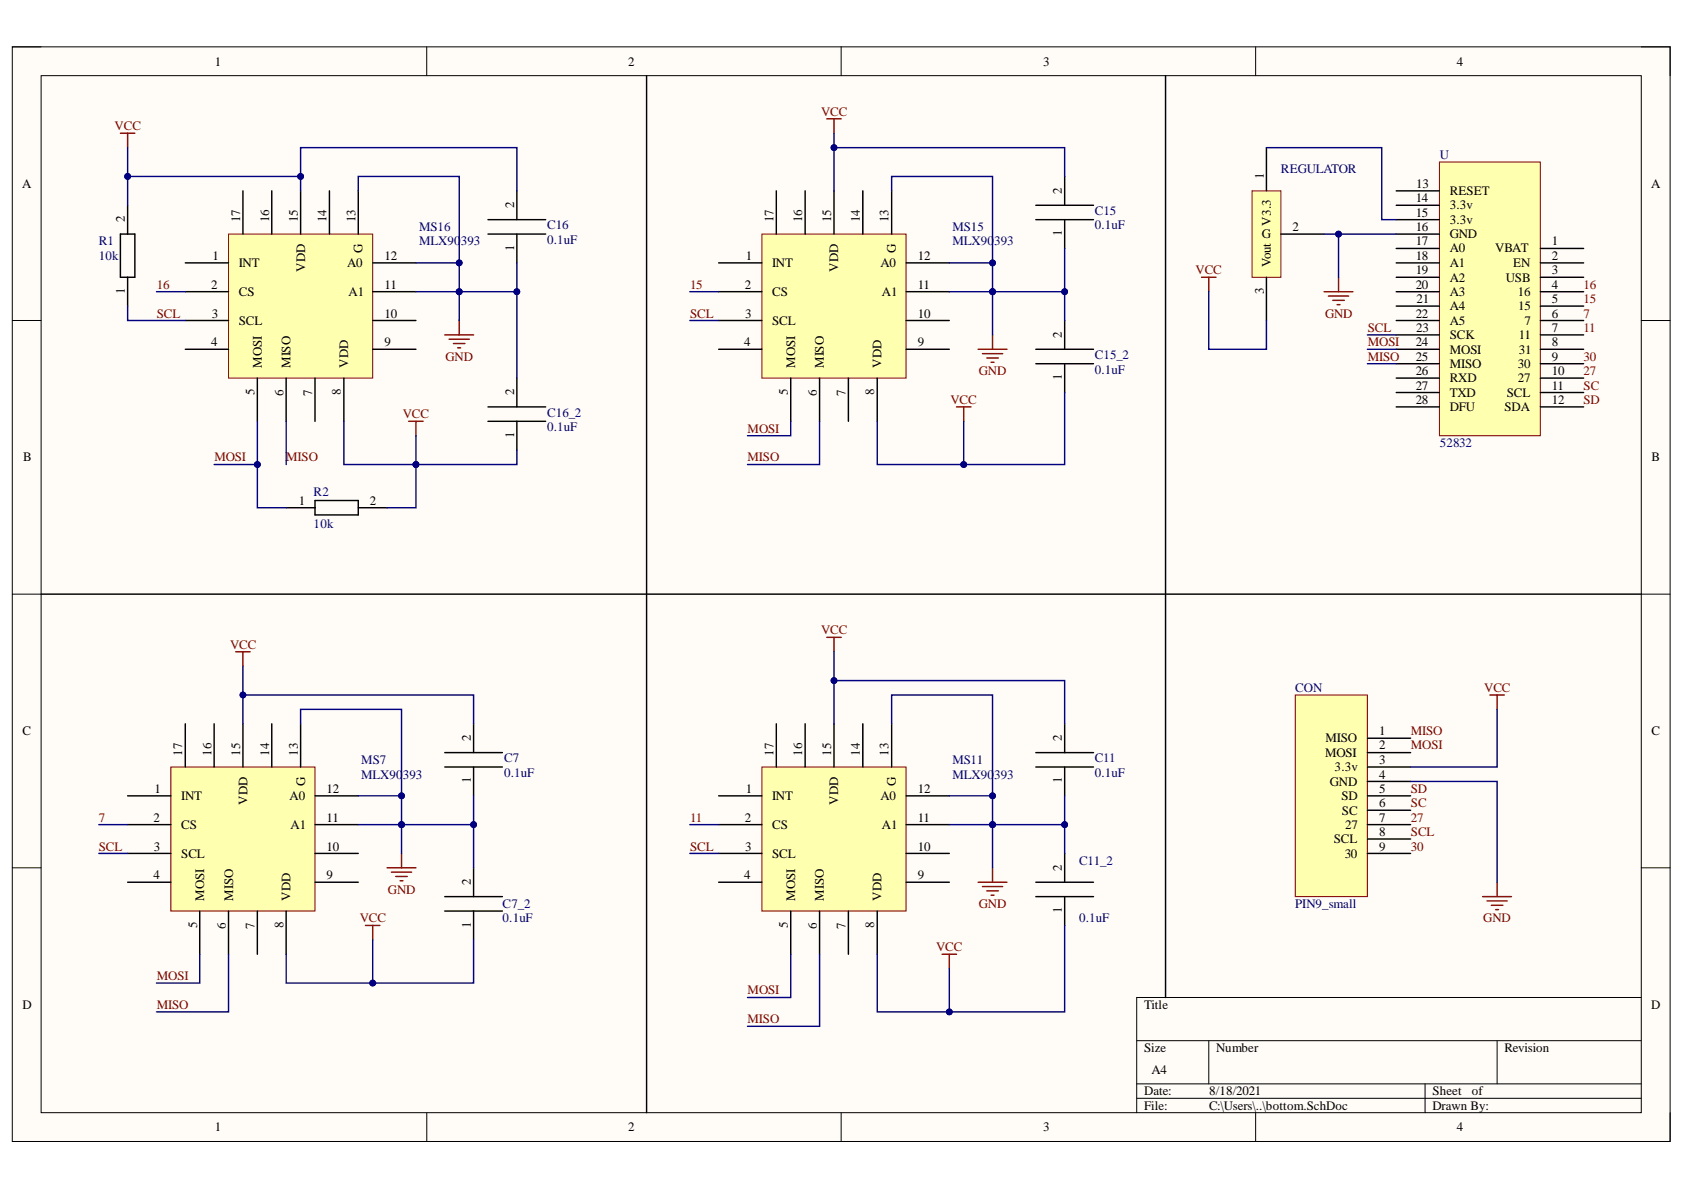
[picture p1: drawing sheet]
<svg xmlns="http://www.w3.org/2000/svg" width="297mm" height="210mm" viewBox="0 0 297 210" stroke-linecap="round" stroke-linejoin="round" font-family="sans-serif">
<path d="M2.2 8.3h292.4v193h-292.4z" fill-rule="evenodd" fill="#fffcf8"/>
<path d="M2.2 8.3h292.4v193h-292.4z" fill="none" stroke="#000" stroke-width=".18"/>
<path d="M7.3 13.3h282.2v183h-282.2z" fill-rule="evenodd" fill="#fffcf8"/>
<g fill="none" stroke="#000" stroke-width=".18">
<path d="M2.2 8.3h5.1M7.3 13.3h282.2v183h-282.2zM75.3 8.3v5M148.4 8.3v5M221.5 8.3v5M289.5 8.3h5.1v5M2.2 56.5h5.1M289.5 56.5h5.1M2.2 104.8h5.1M289.5 104.8h5.1M2.2 153.1h5.1M289.5 153.1h5.1"/>
<path d="M289.5 175.9h-89v20.4M75.3 196.3v5M148.4 196.3v5M200.5 183.6h89M200.5 191.2h89M200.5 193.7h89M213.2 183.6v7.6M221.5 196.3v5M251.4 191.2v5.1M264.1 183.6v7.6M294.6 196.3v5"/>
</g>
<path d="M220.8 33.7h5.1v15.2h-5.1z" fill-rule="evenodd" fill="#ffffb0"/>
<path d="M220.8 33.7h5.1v15.2h-5.1z" fill="none" stroke="#800000" stroke-width=".18"/>
<path d="M223.4 26v7.7M223.4 48.9v7.6M225.9 41.3h7.7" fill="none" stroke="#000" stroke-width=".25"/>
<path d="M253.9 28.6h17.8v48.3h-17.8z" fill-rule="evenodd" fill="#ffffb0"/>
<path d="M253.9 28.6h17.8v48.3h-17.8z" fill="none" stroke="#800000" stroke-width=".18"/>
<g fill="none" stroke="#000" stroke-width=".25">
<path d="M86.1 38.7h10.1M91.2 33.7v5M182.7 38.7h10.2M182.7 36.2h10.2M187.8 31.1v5.1M187.8 38.7v5.1M246.3 38.7h7.6M246.3 36.2h7.6M246.3 33.7h7.6M86.1 41.3h10.1M91.2 41.3v5.1M187.8 56.5v5.1"/>
<path d="M246.3 59.1h7.6M246.3 56.5h7.6M246.3 54h7.6M246.3 51.5h7.6M246.3 48.9h7.6M246.3 46.4h7.6M246.3 43.8h7.6M246.3 41.3h7.6M271.7 59.1h7.6M271.7 56.5h7.6M271.7 54h7.6M271.7 51.5h7.6"/>
<path d="M271.7 48.9h7.6M271.7 46.4h7.6M271.7 43.8h7.6M86.1 71.8h10.1M86.1 74.3h10.1M91.2 66.7v5.1M91.2 74.3v5.1M182.7 64.2h10.2M182.7 61.6h10.2M187.8 64.2v5M246.3 71.8h7.6M246.3 69.2h7.6"/>
<path d="M246.3 66.7h7.6M246.3 64.2h7.6M246.3 61.6h7.6M271.7 71.8h7.6M271.7 69.2h7.6M271.7 66.7h7.6M271.7 64.2h7.6M271.7 61.6h7.6M78.5 135.3h10.1M78.5 132.8h10.1M83.5 127.7v5.1M83.5 135.3v5.1"/>
<path d="M182.7 135.3h10.2M182.7 132.8h10.2M187.8 127.7v5.1M187.8 135.3v5.1M78.5 158.2h10.1M83.5 153.1v5.1M182.7 158.2h10.2M182.7 155.6h10.2M187.8 150.5v5.1M187.8 158.2v5M78.5 160.7h10.1M83.5 160.7v5.1"/>
</g>
<g fill="none" stroke="#800000" stroke-width=".25">
<path d="M78.5 59.1h5M79.2 59.8h3.6M81 56.5v2.6M175.1 59.1v2.5M233.6 51.5h5M234.3 52.2h3.6M235.1 53h2M235.9 53.7h.5M236.1 48.9v2.6M80 60.6h2M80.7 61.4h.6M172.5 61.6h5.1"/>
<path d="M173.3 62.4h3.6M174.1 63.1h2M174.8 63.9h.5M68.3 153.1h5.1M69 153.8h3.6M69.8 154.6h2M70.6 155.4h.5M70.8 150.5v2.6M172.5 155.6h5.1M173.3 156.4h3.6M174.1 157.1h2M174.8 157.9h.5"/>
<path d="M175.1 153.1v2.5"/>
</g>
<path d="M228.5 122.6h12.7v35.6h-12.7z" fill-rule="evenodd" fill="#ffffb0"/>
<path d="M228.5 122.6h12.7v35.6h-12.7z" fill="none" stroke="#800000" stroke-width=".18"/>
<g fill="none" stroke="#000" stroke-width=".25">
<path d="M114.1 13.3v183M205.6 13.3v162.6M22.5 36.2v5.1M21.2 41.3h2.6v7.6h-2.6zM22.5 48.9v5.1M50.5 89.6h5.1M55.6 88.3h7.6v2.5h-7.6zM63.2 89.6h5.1M7.3 104.8h282.2M241.2 130.2h7.6M241.2 132.8h7.6M241.2 135.3h7.6"/>
<path d="M241.2 137.8h7.6M241.2 140.4h7.6M241.2 142.9h7.6M241.2 145.5h7.6M241.2 148h7.6M241.2 150.5h7.6"/>
</g>
<g fill="none" stroke="#800000" stroke-width=".25">
<path d="M21.2 23.5h2.6M22.5 23.5v2.5M145.8 21h2.6M147.1 21v2.5M211.9 48.9h2.6M213.2 48.9v2.6M72.1 74.3h2.5M73.4 74.3v2.6M168.7 71.8h2.6M170 71.8v2.5M41.6 115h2.5M42.9 115v2.5"/>
<path d="M145.8 112.4h2.6M147.1 112.4v2.6M262.8 122.6h2.5M264.1 122.6v2.5M261.5 158.2h5.1M262.3 158.9h3.5M263.1 159.7h2M264.1 155.6v2.6M64.5 163.2h2.5M65.7 163.2v2.6M166.2 168.3h2.5M167.4 168.3v2.6"/>
<path d="M263.8 160.4h.5"/>
</g>
<path d="M40.3 41.3h25.4v25.4h-25.4z" fill-rule="evenodd" fill="#ffffb0"/>
<path d="M40.3 41.3h25.4v25.4h-25.4z" fill="none" stroke="#800000" stroke-width=".18"/>
<g fill="none" stroke="#000" stroke-width=".25">
<path d="M42.9 33.7v7.6M47.9 33.7v7.6M53 33.7v7.6M58.1 33.7v7.6M63.2 33.7v7.6M32.7 46.4h7.6M32.7 51.5h7.6M32.7 56.5h7.6M65.7 46.4h7.7M65.7 51.5h7.7M65.7 56.5h7.7M32.7 61.6h7.6"/>
<path d="M45.4 66.7v7.6M50.5 66.7v7.6M55.6 66.7v7.6M60.7 66.7v7.6M65.7 61.6h7.7"/>
</g>
<path d="M134.4 135.3h25.4v25.4h-25.4z" fill-rule="evenodd" fill="#ffffb0"/>
<path d="M134.4 135.3h25.4v25.4h-25.4z" fill="none" stroke="#800000" stroke-width=".18"/>
<g fill="none" stroke="#000" stroke-width=".25">
<path d="M136.9 127.7v7.6M142 127.7v7.6M147.1 127.7v7.6M152.2 127.7v7.6M157.3 127.7v7.6M126.8 140.4h7.6M126.8 145.5h7.6M126.8 150.5h7.6M126.8 155.6h7.6M159.8 140.4h7.6M159.8 145.5h7.6M159.8 150.5h7.6"/>
<path d="M159.8 155.6h7.6M139.5 160.7v7.6M144.6 160.7v7.6M149.6 160.7v7.6M154.7 160.7v7.6"/>
</g>
<path d="M30.1 135.3h25.5v25.4h-25.5z" fill-rule="evenodd" fill="#ffffb0"/>
<path d="M30.1 135.3h25.5v25.4h-25.5z" fill="none" stroke="#800000" stroke-width=".18"/>
<g fill="none" stroke="#000" stroke-width=".25">
<path d="M32.7 127.7v7.6M37.8 127.7v7.6M42.9 127.7v7.6M47.9 127.7v7.6M53 127.7v7.6M22.5 140.4h7.6M22.5 145.5h7.6M22.5 150.5h7.6M22.5 155.6h7.6M55.6 140.4h7.6M55.6 145.5h7.6M55.6 150.5h7.6"/>
<path d="M55.6 155.6h7.6M35.2 160.7v7.6M40.3 160.7v7.6M45.4 160.7v7.6M50.5 160.7v7.6"/>
</g>
<path d="M134.4 41.3h25.4v25.4h-25.4z" fill-rule="evenodd" fill="#ffffb0"/>
<path d="M134.4 41.3h25.4v25.4h-25.4z" fill="none" stroke="#800000" stroke-width=".18"/>
<g fill="none" stroke="#000" stroke-width=".25">
<path d="M136.9 33.7v7.6M142 33.7v7.6M147.1 33.7v7.6M152.2 33.7v7.6M157.3 33.7v7.6M126.8 46.4h7.6M126.8 51.5h7.6M126.8 56.5h7.6M159.8 46.4h7.6M159.8 51.5h7.6M159.8 56.5h7.6M126.8 61.6h7.6"/>
<path d="M139.5 66.7v7.6M144.6 66.7v7.6M149.6 66.7v7.6M154.7 66.7v7.6M159.8 61.6h7.6"/>
</g>
<path d="M187.8 51.5v5" fill="none" stroke="#000080" stroke-width=".25"/>
<circle cx="187.8" cy="51.5" r=".51" fill="#000080"/>
<circle cx="187.8" cy="51.5" r=".51" fill="none" stroke="#000080" stroke-width=".18"/>
<path d="M53 33.7v-2.6h-30.5v5.1M22.5 54v2.5h10.2M17.4 150.5h5.1M17.4 145.5h5.1" fill="none" stroke="#000080" stroke-width=".25"/>
<circle cx="53" cy="31.1" r=".51" fill="#000080"/>
<circle cx="53" cy="31.1" r=".51" fill="none" stroke="#000080" stroke-width=".18"/>
<circle cx="22.5" cy="31.1" r=".51" fill="#000080"/>
<circle cx="22.5" cy="31.1" r=".51" fill="none" stroke="#000080" stroke-width=".18"/>
<path d="M27.6 51.5h5.1M37.8 81.9h7.6M35.2 168.3v5.1h-7.6M40.3 168.3v10.2h-12.7" fill="none" stroke="#000080" stroke-width=".25"/>
<circle cx="45.4" cy="81.9" r=".51" fill="#000080"/>
<circle cx="45.4" cy="81.9" r=".51" fill="none" stroke="#000080" stroke-width=".18"/>
<path d="M42.9 122.6h40.6v5.1" fill="none" stroke="#000080" stroke-width=".25"/>
<circle cx="42.9" cy="122.6" r=".51" fill="#000080"/>
<circle cx="42.9" cy="122.6" r=".51" fill="none" stroke="#000080" stroke-width=".18"/>
<path d="M45.4 74.3v15.3h5.1" fill="none" stroke="#000080" stroke-width=".25"/>
<circle cx="45.4" cy="81.9" r=".51" fill="#000080"/>
<circle cx="45.4" cy="81.9" r=".51" fill="none" stroke="#000080" stroke-width=".18"/>
<path d="M50.5 168.3v5.1h15.2" fill="none" stroke="#000080" stroke-width=".25"/>
<circle cx="65.7" cy="173.4" r=".51" fill="#000080"/>
<circle cx="65.7" cy="173.4" r=".51" fill="none" stroke="#000080" stroke-width=".18"/>
<path d="M53 127.7v-2.6h17.8v15.3h-7.6" fill="none" stroke="#000080" stroke-width=".25"/>
<circle cx="70.8" cy="140.4" r=".51" fill="#000080"/>
<circle cx="70.8" cy="140.4" r=".51" fill="none" stroke="#000080" stroke-width=".18"/>
<path d="M53 31.1v-5.1h38.2v7.7" fill="none" stroke="#000080" stroke-width=".25"/>
<circle cx="53" cy="31.1" r=".51" fill="#000080"/>
<circle cx="53" cy="31.1" r=".51" fill="none" stroke="#000080" stroke-width=".18"/>
<path d="M60.7 74.3v7.6h30.5v-2.5" fill="none" stroke="#000080" stroke-width=".25"/>
<circle cx="73.4" cy="81.9" r=".51" fill="#000080"/>
<circle cx="73.4" cy="81.9" r=".51" fill="none" stroke="#000080" stroke-width=".18"/>
<path d="M70.8 140.4v5.1h-7.6" fill="none" stroke="#000080" stroke-width=".25"/>
<circle cx="70.8" cy="145.5" r=".51" fill="#000080"/>
<circle cx="70.8" cy="145.5" r=".51" fill="none" stroke="#000080" stroke-width=".18"/>
<circle cx="70.8" cy="140.4" r=".51" fill="#000080"/>
<circle cx="70.8" cy="140.4" r=".51" fill="none" stroke="#000080" stroke-width=".18"/>
<path d="M63.2 33.7v-2.6h17.8v25.4" fill="none" stroke="#000080" stroke-width=".25"/>
<circle cx="81" cy="46.4" r=".51" fill="#000080"/>
<circle cx="81" cy="46.4" r=".51" fill="none" stroke="#000080" stroke-width=".18"/>
<circle cx="81" cy="51.5" r=".51" fill="#000080"/>
<circle cx="81" cy="51.5" r=".51" fill="none" stroke="#000080" stroke-width=".18"/>
<path d="M65.7 165.8v7.6h17.8v-7.6" fill="none" stroke="#000080" stroke-width=".25"/>
<circle cx="65.7" cy="173.4" r=".51" fill="#000080"/>
<circle cx="65.7" cy="173.4" r=".51" fill="none" stroke="#000080" stroke-width=".18"/>
<path d="M73.4 81.9v7.7h-5.1" fill="none" stroke="#000080" stroke-width=".25"/>
<circle cx="73.4" cy="81.9" r=".51" fill="#000080"/>
<circle cx="73.4" cy="81.9" r=".51" fill="none" stroke="#000080" stroke-width=".18"/>
<path d="M83.5 140.4v5.1h-12.7" fill="none" stroke="#000080" stroke-width=".25"/>
<circle cx="70.8" cy="145.5" r=".51" fill="#000080"/>
<circle cx="70.8" cy="145.5" r=".51" fill="none" stroke="#000080" stroke-width=".18"/>
<circle cx="83.5" cy="145.5" r=".51" fill="#000080"/>
<circle cx="83.5" cy="145.5" r=".51" fill="none" stroke="#000080" stroke-width=".18"/>
<path d="M73.4 51.5h7.6" fill="none" stroke="#000080" stroke-width=".25"/>
<circle cx="81" cy="51.5" r=".51" fill="#000080"/>
<circle cx="81" cy="51.5" r=".51" fill="none" stroke="#000080" stroke-width=".18"/>
<path d="M73.4 46.4h7.6" fill="none" stroke="#000080" stroke-width=".25"/>
<circle cx="81" cy="46.4" r=".51" fill="#000080"/>
<circle cx="81" cy="46.4" r=".51" fill="none" stroke="#000080" stroke-width=".18"/>
<path d="M91.2 46.4v5.1h-10.2" fill="none" stroke="#000080" stroke-width=".25"/>
<circle cx="81" cy="51.5" r=".51" fill="#000080"/>
<circle cx="81" cy="51.5" r=".51" fill="none" stroke="#000080" stroke-width=".18"/>
<circle cx="91.2" cy="51.5" r=".51" fill="#000080"/>
<circle cx="91.2" cy="51.5" r=".51" fill="none" stroke="#000080" stroke-width=".18"/>
<path d="M121.7 56.5h5.1M121.7 51.5h5.1M139.5 74.3v2.6h-7.7M144.6 74.3v7.6h-12.8M147.1 127.7v-7.7h40.7v7.7M121.7 150.5h5.1M121.7 145.5h5.1M139.5 168.3v7.6h-7.7M144.6 168.3v12.7h-12.8" fill="none" stroke="#000080" stroke-width=".25"/>
<circle cx="147.1" cy="120" r=".51" fill="#000080"/>
<circle cx="147.1" cy="120" r=".51" fill="none" stroke="#000080" stroke-width=".18"/>
<path d="M147.1 26h40.7v5.1" fill="none" stroke="#000080" stroke-width=".25"/>
<circle cx="147.1" cy="26" r=".51" fill="#000080"/>
<circle cx="147.1" cy="26" r=".51" fill="none" stroke="#000080" stroke-width=".18"/>
<path d="M187.8 163.2v15.3h-33.1v-10.2" fill="none" stroke="#000080" stroke-width=".25"/>
<circle cx="167.4" cy="178.5" r=".51" fill="#000080"/>
<circle cx="167.4" cy="178.5" r=".51" fill="none" stroke="#000080" stroke-width=".18"/>
<path d="M187.8 69.2v12.7h-33.1v-7.6" fill="none" stroke="#000080" stroke-width=".25"/>
<circle cx="170" cy="81.9" r=".51" fill="#000080"/>
<circle cx="170" cy="81.9" r=".51" fill="none" stroke="#000080" stroke-width=".18"/>
<path d="M157.3 127.7v-5.1h17.8v17.8" fill="none" stroke="#000080" stroke-width=".25"/>
<circle cx="175.1" cy="140.4" r=".51" fill="#000080"/>
<circle cx="175.1" cy="140.4" r=".51" fill="none" stroke="#000080" stroke-width=".18"/>
<path d="M157.3 33.7v-2.6h17.8v28" fill="none" stroke="#000080" stroke-width=".25"/>
<circle cx="175.1" cy="46.4" r=".51" fill="#000080"/>
<circle cx="175.1" cy="46.4" r=".51" fill="none" stroke="#000080" stroke-width=".18"/>
<circle cx="175.1" cy="51.5" r=".51" fill="#000080"/>
<circle cx="175.1" cy="51.5" r=".51" fill="none" stroke="#000080" stroke-width=".18"/>
<path d="M167.4 140.4h7.7v5.1h-7.7" fill="none" stroke="#000080" stroke-width=".25"/>
<circle cx="175.1" cy="140.4" r=".51" fill="#000080"/>
<circle cx="175.1" cy="140.4" r=".51" fill="none" stroke="#000080" stroke-width=".18"/>
<circle cx="175.1" cy="145.5" r=".51" fill="#000080"/>
<circle cx="175.1" cy="145.5" r=".51" fill="none" stroke="#000080" stroke-width=".18"/>
<path d="M167.4 51.5h7.7" fill="none" stroke="#000080" stroke-width=".25"/>
<circle cx="175.1" cy="51.5" r=".51" fill="#000080"/>
<circle cx="175.1" cy="51.5" r=".51" fill="none" stroke="#000080" stroke-width=".18"/>
<path d="M167.4 46.4h7.7" fill="none" stroke="#000080" stroke-width=".25"/>
<circle cx="175.1" cy="46.4" r=".51" fill="#000080"/>
<circle cx="175.1" cy="46.4" r=".51" fill="none" stroke="#000080" stroke-width=".18"/>
<path d="M187.8 140.4v5.1h-12.7" fill="none" stroke="#000080" stroke-width=".25"/>
<circle cx="175.1" cy="145.5" r=".51" fill="#000080"/>
<circle cx="175.1" cy="145.5" r=".51" fill="none" stroke="#000080" stroke-width=".18"/>
<circle cx="187.8" cy="145.5" r=".51" fill="#000080"/>
<circle cx="187.8" cy="145.5" r=".51" fill="none" stroke="#000080" stroke-width=".18"/>
<path d="M187.8 43.8v7.7h-12.7" fill="none" stroke="#000080" stroke-width=".25"/>
<circle cx="175.1" cy="51.5" r=".51" fill="#000080"/>
<circle cx="175.1" cy="51.5" r=".51" fill="none" stroke="#000080" stroke-width=".18"/>
<circle cx="187.8" cy="51.5" r=".51" fill="#000080"/>
<circle cx="187.8" cy="51.5" r=".51" fill="none" stroke="#000080" stroke-width=".18"/>
<path d="M223.4 26h20.3v12.7h2.6M213.2 51.5v10.1h10.2v-5.1M233.6 41.3h12.7" fill="none" stroke="#000080" stroke-width=".25"/>
<circle cx="236.1" cy="41.3" r=".51" fill="#000080"/>
<circle cx="236.1" cy="41.3" r=".51" fill="none" stroke="#000080" stroke-width=".18"/>
<path d="M22.5 26v5.1M241.2 59.1h5.1M241.2 64.2h5.1M241.2 61.6h5.1M248.8 137.8h15.3v17.8M264.1 125.1v10.2h-15.3" fill="none" stroke="#000080" stroke-width=".25"/>
<circle cx="22.5" cy="31.1" r=".51" fill="#000080"/>
<circle cx="22.5" cy="31.1" r=".51" fill="none" stroke="#000080" stroke-width=".18"/>
<path d="M42.9 117.5v10.2" fill="none" stroke="#000080" stroke-width=".25"/>
<circle cx="42.9" cy="122.6" r=".51" fill="#000080"/>
<circle cx="42.9" cy="122.6" r=".51" fill="none" stroke="#000080" stroke-width=".18"/>
<path d="M50.5 74.3v7.6M70.8 145.5v5" fill="none" stroke="#000080" stroke-width=".25"/>
<circle cx="70.8" cy="145.5" r=".51" fill="#000080"/>
<circle cx="70.8" cy="145.5" r=".51" fill="none" stroke="#000080" stroke-width=".18"/>
<path d="M73.4 76.9v5" fill="none" stroke="#000080" stroke-width=".25"/>
<circle cx="73.4" cy="81.9" r=".51" fill="#000080"/>
<circle cx="73.4" cy="81.9" r=".51" fill="none" stroke="#000080" stroke-width=".18"/>
<path d="M83.5 145.5v7.6" fill="none" stroke="#000080" stroke-width=".25"/>
<circle cx="83.5" cy="145.5" r=".51" fill="#000080"/>
<circle cx="83.5" cy="145.5" r=".51" fill="none" stroke="#000080" stroke-width=".18"/>
<path d="M91.2 51.5v15.2" fill="none" stroke="#000080" stroke-width=".25"/>
<circle cx="91.2" cy="51.5" r=".51" fill="#000080"/>
<circle cx="91.2" cy="51.5" r=".51" fill="none" stroke="#000080" stroke-width=".18"/>
<path d="M147.1 115v5" fill="none" stroke="#000080" stroke-width=".25"/>
<circle cx="147.1" cy="120" r=".51" fill="#000080"/>
<circle cx="147.1" cy="120" r=".51" fill="none" stroke="#000080" stroke-width=".18"/>
<path d="M147.1 23.5v10.2" fill="none" stroke="#000080" stroke-width=".25"/>
<circle cx="147.1" cy="26" r=".51" fill="#000080"/>
<circle cx="147.1" cy="26" r=".51" fill="none" stroke="#000080" stroke-width=".18"/>
<path d="M167.4 170.9v7.6" fill="none" stroke="#000080" stroke-width=".25"/>
<circle cx="167.4" cy="178.5" r=".51" fill="#000080"/>
<circle cx="167.4" cy="178.5" r=".51" fill="none" stroke="#000080" stroke-width=".18"/>
<path d="M170 74.3v7.6" fill="none" stroke="#000080" stroke-width=".25"/>
<circle cx="170" cy="81.9" r=".51" fill="#000080"/>
<circle cx="170" cy="81.9" r=".51" fill="none" stroke="#000080" stroke-width=".18"/>
<path d="M175.1 145.5v7.6" fill="none" stroke="#000080" stroke-width=".25"/>
<circle cx="175.1" cy="145.5" r=".51" fill="#000080"/>
<circle cx="175.1" cy="145.5" r=".51" fill="none" stroke="#000080" stroke-width=".18"/>
<path d="M187.8 145.5v5" fill="none" stroke="#000080" stroke-width=".25"/>
<circle cx="187.8" cy="145.5" r=".51" fill="#000080"/>
<circle cx="187.8" cy="145.5" r=".51" fill="none" stroke="#000080" stroke-width=".18"/>
<path d="M236.1 41.3v7.6" fill="none" stroke="#000080" stroke-width=".25"/>
<circle cx="236.1" cy="41.3" r=".51" fill="#000080"/>
<circle cx="236.1" cy="41.3" r=".51" fill="none" stroke="#000080" stroke-width=".18"/>
<g font-size="2.3">
<text x="37.9" y="11.6">1</text>
<text x="110.8" y="11.6">2</text>
<text x="184" y="11.6">3</text>
<text x="257" y="11.6">4</text>
<text x="3.9" y="33.1">A</text>
<text x="187.3" y="34.1" transform="rotate(-90 187.3 34.1)">2</text>
<text x="222.9" y="31.6" transform="rotate(-90 222.9 31.6)">1</text>
<text x="249.7" y="35.7">14</text>
<text x="249.8" y="33.1">13</text>
<text x="255.7" y="34.4">RESET</text>
<text x="291.2" y="33.1">A</text>
<text x="22" y="39.2" transform="rotate(-90 22 39.2)">2</text>
<text x="42.4" y="39.2" transform="rotate(-90 42.4 39.2)">17</text>
<text x="47.5" y="39.2" transform="rotate(-90 47.5 39.2)">16</text>
<text x="52.5" y="39.2" transform="rotate(-90 52.5 39.2)">15</text>
<text x="57.6" y="39.2" transform="rotate(-90 57.6 39.2)">14</text>
<text x="62.7" y="39.2" transform="rotate(-90 62.7 39.2)">13</text>
<text x="90.7" y="36.7" transform="rotate(-90 90.7 36.7)">2</text>
<text x="136.4" y="39.2" transform="rotate(-90 136.4 39.2)">17</text>
<text x="141.5" y="39.2" transform="rotate(-90 141.5 39.2)">16</text>
<text x="146.6" y="39.2" transform="rotate(-90 146.6 39.2)">15</text>
<text x="151.7" y="39.2" transform="rotate(-90 151.7 39.2)">14</text>
<text x="156.7" y="39.2" transform="rotate(-90 156.7 39.2)">13</text>
<text x="187.3" y="41.7" transform="rotate(-90 187.3 41.7)">1</text>
<text x="222.6" y="42">G</text>
<text x="224.2" y="39.8" transform="rotate(-90 224.2 39.8)">V3.3</text>
<text x="228" y="40.7">2</text>
<text x="249.7" y="40.7">16</text>
<text x="249.7" y="38.2">15</text>
<text x="255.7" y="42">GND</text>
<text x="255.7" y="39.5">3.3v</text>
<text x="255.7" y="36.9">3.3v</text>
<text x="37.5" y="45.8">1</text>
<text x="42.1" y="47.1">INT</text>
<text x="53.8" y="47.9" transform="rotate(-90 53.8 47.9)">VDD</text>
<text x="61.2" y="47.1">A0</text>
<text x="64" y="44.7" transform="rotate(-90 64 44.7)">G</text>
<text x="67.8" y="45.8">12</text>
<text x="90.7" y="44.2" transform="rotate(-90 90.7 44.2)">1</text>
<text x="131.5" y="45.8">1</text>
<text x="136.2" y="47.1">INT</text>
<text x="147.9" y="47.9" transform="rotate(-90 147.9 47.9)">VDD</text>
<text x="155.3" y="47.1">A0</text>
<text x="158" y="44.7" transform="rotate(-90 158 44.7)">G</text>
<text x="161.9" y="45.8">12</text>
<text x="224.2" y="47.2" transform="rotate(-90 224.2 47.2)">Vout</text>
<text x="249.7" y="45.8">18</text>
<text x="249.7" y="43.3">17</text>
<text x="255.7" y="47.1">A1</text>
<text x="255.7" y="44.5">A0</text>
<text x="263.8" y="44.5">VBAT</text>
<text x="266.9" y="47.1">EN</text>
<text x="273.7" y="45.8">2</text>
<text x="273.7" y="43.3">1</text>
<text x="22" y="51.8" transform="rotate(-90 22 51.8)">1</text>
<text x="37.2" y="51">2</text>
<text x="42.1" y="52.2">CS</text>
<text x="61.5" y="52.2">A1</text>
<text x="67.8" y="51">11</text>
<text x="131.4" y="51">2</text>
<text x="136.2" y="52.2">CS</text>
<text x="155.6" y="52.2">A1</text>
<text x="161.9" y="51">11</text>
<text x="222.9" y="51.9" transform="rotate(-90 222.9 51.9)">3</text>
<text x="249.7" y="51">20</text>
<text x="249.7" y="48.3">19</text>
<text x="249.9" y="53.5">21</text>
<text x="255.7" y="52.2">A3</text>
<text x="255.7" y="49.7">A2</text>
<text x="265.6" y="49.7">USB</text>
<text x="267.7" y="52.2">16</text>
<text x="273.7" y="53.5">5</text>
<text x="273.7" y="51">4</text>
<text x="273.7" y="48.3">3</text>
<text x="37.4" y="56">3</text>
<text x="42.1" y="57.3">SCL</text>
<text x="67.8" y="56">10</text>
<text x="131.5" y="56">3</text>
<text x="136.2" y="57.3">SCL</text>
<text x="161.9" y="56">10</text>
<text x="187.3" y="59.6" transform="rotate(-90 187.3 59.6)">2</text>
<text x="249.7" y="56">22</text>
<text x="249.8" y="58.6">23</text>
<text x="255.7" y="59.8">SCK</text>
<text x="255.7" y="57.3">A5</text>
<text x="255.7" y="54.8">A4</text>
<text x="267.8" y="54.8">15</text>
<text x="267.9" y="59.8">11</text>
<text x="268.9" y="57.3">7</text>
<text x="273.7" y="58.6">7</text>
<text x="273.7" y="56">6</text>
<text x="37.2" y="61.1">4</text>
<text x="46.2" y="64.9" transform="rotate(-90 46.2 64.9)">MOSI</text>
<text x="51.3" y="64.9" transform="rotate(-90 51.3 64.9)">MISO</text>
<text x="61.4" y="64.9" transform="rotate(-90 61.4 64.9)">VDD</text>
<text x="67.8" y="61.1">9</text>
<text x="131.3" y="61.1">4</text>
<text x="140.3" y="64.9" transform="rotate(-90 140.3 64.9)">MOSI</text>
<text x="145.3" y="64.9" transform="rotate(-90 145.3 64.9)">MISO</text>
<text x="155.5" y="64.9" transform="rotate(-90 155.5 64.9)">VDD</text>
<text x="161.9" y="61.1">9</text>
<text x="249.7" y="63.6">25</text>
<text x="249.7" y="61.1">24</text>
<text x="255.7" y="64.9">MISO</text>
<text x="255.7" y="62.4">MOSI</text>
<text x="267.7" y="64.9">30</text>
<text x="267.9" y="62.4">31</text>
<text x="273.7" y="63.6">9</text>
<text x="273.7" y="61.1">8</text>
<text x="44.9" y="69.7" transform="rotate(-90 44.9 69.7)">5</text>
<text x="50" y="69.8" transform="rotate(-90 50 69.8)">6</text>
<text x="55.1" y="69.8" transform="rotate(-90 55.1 69.8)">7</text>
<text x="60.1" y="69.7" transform="rotate(-90 60.1 69.7)">8</text>
<text x="90.7" y="69.7" transform="rotate(-90 90.7 69.7)">2</text>
<text x="139" y="69.7" transform="rotate(-90 139 69.7)">5</text>
<text x="144.1" y="69.8" transform="rotate(-90 144.1 69.8)">6</text>
<text x="149.1" y="69.8" transform="rotate(-90 149.1 69.8)">7</text>
<text x="154.2" y="69.7" transform="rotate(-90 154.2 69.7)">8</text>
<text x="187.3" y="67" transform="rotate(-90 187.3 67)">1</text>
<text x="249.7" y="71.2">28</text>
<text x="249.7" y="68.7">27</text>
<text x="249.7" y="66.2">26</text>
<text x="255.7" y="70">TXD</text>
<text x="255.7" y="67.4">RXD</text>
<text x="265.8" y="70">SCL</text>
<text x="267.7" y="67.4">27</text>
<text x="273.7" y="71.2">12</text>
<text x="273.7" y="68.7">11</text>
<text x="273.7" y="66.2">10</text>
<text x="90.7" y="77.2" transform="rotate(-90 90.7 77.2)">1</text>
<text x="255.7" y="72.5">DFU</text>
<text x="265.4" y="72.5">SDA</text>
<text x="4.1" y="81.4">B</text>
<text x="291.3" y="81.4">B</text>
<text x="52.7" y="89">1</text>
<text x="65.2" y="89">2</text>
<text x="4" y="129.7">C</text>
<text x="83.1" y="130.7" transform="rotate(-90 83.1 130.7)">2</text>
<text x="187.3" y="130.7" transform="rotate(-90 187.3 130.7)">2</text>
<text x="233.8" y="130.9">MISO</text>
<text x="243.3" y="129.7">1</text>
<text x="291.3" y="129.7">C</text>
<text x="32.1" y="133.3" transform="rotate(-90 32.1 133.3)">17</text>
<text x="37.3" y="133.3" transform="rotate(-90 37.3 133.3)">16</text>
<text x="42.4" y="133.3" transform="rotate(-90 42.4 133.3)">15</text>
<text x="47.5" y="133.3" transform="rotate(-90 47.5 133.3)">14</text>
<text x="52.5" y="133.3" transform="rotate(-90 52.5 133.3)">13</text>
<text x="136.4" y="133.3" transform="rotate(-90 136.4 133.3)">17</text>
<text x="141.5" y="133.3" transform="rotate(-90 141.5 133.3)">16</text>
<text x="146.6" y="133.3" transform="rotate(-90 146.6 133.3)">15</text>
<text x="151.7" y="133.3" transform="rotate(-90 151.7 133.3)">14</text>
<text x="156.7" y="133.3" transform="rotate(-90 156.7 133.3)">13</text>
<text x="233.7" y="133.5">MOSI</text>
<text x="235.4" y="136.1">3.3v</text>
<text x="243.3" y="132.2">2</text>
<text x="243.3" y="134.7">3</text>
<text x="243.3" y="137.3">4</text>
<text x="27.2" y="139.9">1</text>
<text x="32" y="141.1">INT</text>
<text x="43.6" y="142" transform="rotate(-90 43.6 142)">VDD</text>
<text x="51.1" y="141.1">A0</text>
<text x="53.8" y="138.7" transform="rotate(-90 53.8 138.7)">G</text>
<text x="57.6" y="139.9">12</text>
<text x="83.1" y="138.2" transform="rotate(-90 83.1 138.2)">1</text>
<text x="131.5" y="139.9">1</text>
<text x="136.2" y="141.1">INT</text>
<text x="147.9" y="142" transform="rotate(-90 147.9 142)">VDD</text>
<text x="155.3" y="141.1">A0</text>
<text x="158" y="138.7" transform="rotate(-90 158 138.7)">G</text>
<text x="161.9" y="139.9">12</text>
<text x="187.3" y="138.2" transform="rotate(-90 187.3 138.2)">1</text>
<text x="234.6" y="138.6">GND</text>
<text x="236.6" y="141.1">SD</text>
<text x="236.7" y="143.7">SC</text>
<text x="243.3" y="139.9">5</text>
<text x="243.3" y="142.4">6</text>
<text x="27.1" y="144.9">2</text>
<text x="32" y="146.2">CS</text>
<text x="51.3" y="146.2">A1</text>
<text x="57.6" y="144.9">11</text>
<text x="131.4" y="144.9">2</text>
<text x="136.2" y="146.2">CS</text>
<text x="155.6" y="146.2">A1</text>
<text x="161.9" y="144.9">11</text>
<text x="235.2" y="148.8">SCL</text>
<text x="237.3" y="146.2">27</text>
<text x="243.3" y="144.9">7</text>
<text x="243.3" y="147.5">8</text>
<text x="27.1" y="155.1">4</text>
<text x="27.2" y="150">3</text>
<text x="32" y="151.3">SCL</text>
<text x="57.6" y="155.1">9</text>
<text x="57.6" y="150">10</text>
<text x="131.3" y="155.1">4</text>
<text x="131.5" y="150">3</text>
<text x="136.2" y="151.3">SCL</text>
<text x="161.9" y="155.1">9</text>
<text x="161.9" y="150">10</text>
<text x="187.3" y="153.6" transform="rotate(-90 187.3 153.6)">2</text>
<text x="237.2" y="151.3">30</text>
<text x="243.3" y="150">9</text>
<text x="36" y="158.9" transform="rotate(-90 36 158.9)">MOSI</text>
<text x="41.1" y="158.9" transform="rotate(-90 41.1 158.9)">MISO</text>
<text x="51.3" y="158.9" transform="rotate(-90 51.3 158.9)">VDD</text>
<text x="83.1" y="156.1" transform="rotate(-90 83.1 156.1)">2</text>
<text x="140.3" y="158.9" transform="rotate(-90 140.3 158.9)">MOSI</text>
<text x="145.3" y="158.9" transform="rotate(-90 145.3 158.9)">MISO</text>
<text x="155.5" y="158.9" transform="rotate(-90 155.5 158.9)">VDD</text>
<text x="187.3" y="161.1" transform="rotate(-90 187.3 161.1)">1</text>
<text x="34.8" y="163.7" transform="rotate(-90 34.8 163.7)">5</text>
<text x="39.8" y="163.8" transform="rotate(-90 39.8 163.8)">6</text>
<text x="44.9" y="163.8" transform="rotate(-90 44.9 163.8)">7</text>
<text x="50" y="163.7" transform="rotate(-90 50 163.7)">8</text>
<text x="83.1" y="163.6" transform="rotate(-90 83.1 163.6)">1</text>
<text x="139" y="163.7" transform="rotate(-90 139 163.7)">5</text>
<text x="144.1" y="163.8" transform="rotate(-90 144.1 163.8)">6</text>
<text x="149.1" y="163.8" transform="rotate(-90 149.1 163.8)">7</text>
<text x="154.2" y="163.7" transform="rotate(-90 154.2 163.7)">8</text>
<text x="4" y="177.9">D</text>
<text x="201.8" y="177.9">Title</text>
<text x="291.2" y="177.9">D</text>
<text x="201.8" y="185.6">Size</text>
<text x="214.5" y="185.6">Number</text>
<text x="265.4" y="185.6">Revision</text>
<text x="203.1" y="189.4">A4</text>
<text x="201.8" y="193.2">Date:</text>
<text x="201.8" y="195.7">File:</text>
<text x="213.3" y="193.2">8/18/2021</text>
<text x="213.3" y="195.7">C:\Users\..\bottom.SchDoc</text>
<text x="252.7" y="193.2">Sheet</text>
<text x="252.7" y="195.7">Drawn By:</text>
<text x="259.6" y="193.2">of</text>
<text x="37.9" y="199.6">1</text>
<text x="110.8" y="199.6">2</text>
<text x="184" y="199.6">3</text>
<text x="257" y="199.6">4</text>
</g>
<g font-size="2.3" fill="#800000">
<text x="20.2" y="23">VCC</text>
<text x="144.8" y="20.4">VCC</text>
<text x="27.7" y="51">16</text>
<text x="121.7" y="51">15</text>
<text x="210.9" y="48.3">VCC</text>
<text x="279.3" y="51">16</text>
<text x="279.3" y="53.5">15</text>
<text x="27.7" y="56">SCL</text>
<text x="121.7" y="56">SCL</text>
<text x="233.7" y="56">GND</text>
<text x="241.3" y="58.6">SCL</text>
<text x="279.3" y="56">7</text>
<text x="279.3" y="58.6">11</text>
<text x="78.6" y="63.6">GND</text>
<text x="241.3" y="61.1">MOSI</text>
<text x="241.3" y="63.6">MISO</text>
<text x="279.3" y="63.6">30</text>
<text x="167.7" y="71.2">VCC</text>
<text x="172.7" y="66.2">GND</text>
<text x="279.3" y="71.2">SD</text>
<text x="279.3" y="68.7">SC</text>
<text x="279.3" y="66.2">27</text>
<text x="71.1" y="73.8">VCC</text>
<text x="131.9" y="76.3">MOSI</text>
<text x="37.8" y="81.4">MOSI</text>
<text x="50.5" y="81.4">MISO</text>
<text x="131.9" y="81.4">MISO</text>
<text x="144.8" y="111.9">VCC</text>
<text x="40.6" y="114.4">VCC</text>
<text x="261.8" y="122">VCC</text>
<text x="248.9" y="129.7">MISO</text>
<text x="248.9" y="132.2">MOSI</text>
<text x="248.9" y="139.9">SD</text>
<text x="248.9" y="142.4">SC</text>
<text x="17.4" y="144.9">7</text>
<text x="121.7" y="144.9">11</text>
<text x="248.9" y="147.5">SCL</text>
<text x="248.9" y="144.9">27</text>
<text x="17.4" y="150">SCL</text>
<text x="121.7" y="150">SCL</text>
<text x="248.9" y="150">30</text>
<text x="68.4" y="157.6">GND</text>
<text x="172.7" y="160.2">GND</text>
<text x="63.4" y="162.7">VCC</text>
<text x="165.1" y="167.8">VCC</text>
<text x="261.6" y="162.7">GND</text>
<text x="27.7" y="172.8">MOSI</text>
<text x="27.7" y="177.9">MISO</text>
<text x="131.9" y="175.4">MOSI</text>
<text x="131.9" y="180.5">MISO</text>
</g>
<g font-size="2.3" fill="#000080">
<text x="253.9" y="28.1">U</text>
<text x="225.9" y="30.6">REGULATOR</text>
<text x="73.9" y="40.7">MS16</text>
<text x="96.5" y="40.5">C16</text>
<text x="168" y="40.7">MS15</text>
<text x="193.1" y="37.9">C15</text>
<text x="193.1" y="40.5">0.1uF</text>
<text x="17.4" y="43.3">R1</text>
<text x="17.4" y="45.8">10k</text>
<text x="73.9" y="43.3">MLX90</text>
<text x="81.3" y="43.3">393</text>
<text x="96.5" y="43">0.1uF</text>
<text x="168" y="43.3">MLX90</text>
<text x="175.3" y="43.3">393</text>
<text x="193.1" y="63.4">C15_2</text>
<text x="193.1" y="65.9">0.1uF</text>
<text x="96.5" y="73.5">C16_2</text>
<text x="96.5" y="76.1">0.1uF</text>
<text x="253.9" y="78.9">52832</text>
<text x="55.3" y="87.5">R2</text>
<text x="55.3" y="93.1">10k</text>
<text x="228.5" y="122">CON</text>
<text x="63.7" y="134.7">MS7</text>
<text x="63.7" y="137.3">MLX90</text>
<text x="71" y="137.3">393</text>
<text x="88.9" y="134.5">C7</text>
<text x="88.9" y="137.1">0.1uF</text>
<text x="168" y="134.7">MS11</text>
<text x="168" y="137.3">MLX90</text>
<text x="175.3" y="137.3">393</text>
<text x="193.1" y="134.5">C11</text>
<text x="193.1" y="137.1">0.1uF</text>
<text x="190.3" y="152.6">C11_2</text>
<text x="88.7" y="160.2">C7_2</text>
<text x="228.5" y="160.2">PIN9_small</text>
<text x="88.7" y="162.7">0.1uF</text>
<text x="190.3" y="162.7">0.1uF</text>
</g>
</svg>
